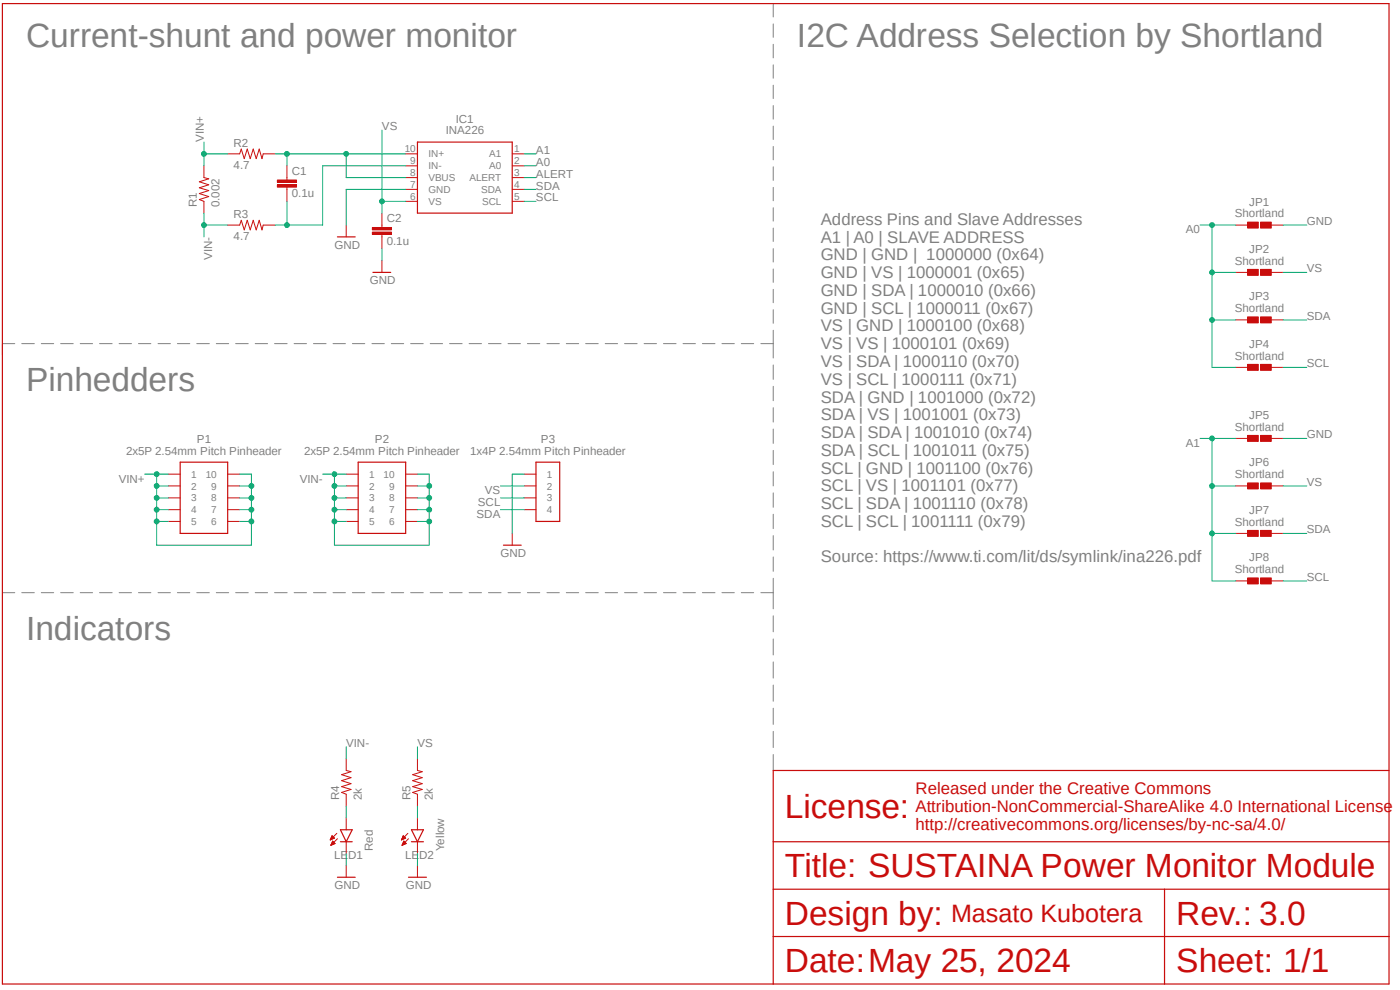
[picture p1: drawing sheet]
<svg xmlns="http://www.w3.org/2000/svg" width="297mm" height="210mm" viewBox="0 0 297 210" stroke-linecap="round" stroke-linejoin="round" font-family="sans-serif">
<path d="M0 .6l297.1 208.7M297.1 .6l-297.1 208.7" fill="none" stroke="#fff" stroke-width=".21"/>
<g fill="none" stroke="#808080" stroke-width=".21">
<path d="M164 .8v2.8M164 5.1v2.8M164 9.4v2.9M164 13.8v2.8M164 18.1v2.8M164 22.4v2.9M164 26.8v2.8M164 31.1v2.8M164 35.4v2.9M164 39.8v2.8M164 44.1v2.8M164 48.4v2.8"/>
<path d="M164 52.7v2.9M164 57.1v2.8M3.1 72.9h-2.6v2.5M4.6 72.9h2.7M8.8 72.9h2.6M12.9 72.9h2.6M17 72.9h2.6M21.1 72.9h2.7M25.3 72.9h2.6M29.4 72.9h2.6M33.5 72.9h2.7M37.6 72.9h2.7"/>
<path d="M41.7 72.9h2.7M45.9 72.9h2.6M50 72.9h2.7M54.1 72.9h2.7M58.3 72.9h2.6M62.4 72.9h2.6M66.5 72.9h2.7M70.7 72.9h2.6M74.8 72.9h2.6M78.9 72.9h2.6M83 72.9h2.6M87.1 72.9h2.7"/>
<path d="M91.3 72.9h2.6M95.4 72.9h2.6M99.5 72.9h2.7M103.6 72.9h2.7M107.8 72.9h2.6M111.9 72.9h2.6M116 72.9h2.7M120.1 72.9h2.7M124.2 72.9h2.7M128.4 72.9h2.6M132.5 72.9h2.7M136.7 72.9h2.6"/>
<path d="M140.8 72.9h2.6M144.9 72.9h2.6M149 72.9h2.7M153.2 72.9h2.6M157.3 72.9h2.6M161.4 72.9h2.6M164 61.4v2.8M164 65.7v2.9M164 70.1v5.8M164 77.4v3.1M164 82v3M164 86.5v3"/>
<path d="M164 91v3.1M164 95.5v3.1M164 100.1v3M164 104.6v3M164 109.1v3M164 113.6v3.1M164 118.2v3M.5 125.7h2.6M4.6 125.7h2.7M8.8 125.7h2.6M12.9 125.7h2.6M17 125.7h2.6"/>
<path d="M21.1 125.7h2.7M25.3 125.7h2.6M29.4 125.7h2.6M33.5 125.7h2.7M37.6 125.7h2.7M41.7 125.7h2.7M45.9 125.7h2.6M50 125.7h2.7M54.1 125.7h2.7M58.3 125.7h2.6M62.4 125.7h2.6M66.5 125.7h2.7"/>
<path d="M70.7 125.7h2.6M74.8 125.7h2.6M78.9 125.7h2.6M83 125.7h2.6M87.1 125.7h2.7M91.3 125.7h2.6M95.4 125.7h2.6M99.5 125.7h2.7M103.6 125.7h2.7M107.8 125.7h2.6M111.9 125.7h2.6M116 125.7h2.7"/>
<path d="M120.1 125.7h2.7M124.2 125.7h2.7M128.4 125.7h2.6M132.5 125.7h2.7M136.7 125.7h2.6M140.8 125.7h2.6M144.9 125.7h2.6M149 125.7h2.7M153.2 125.7h2.6M157.3 125.7h2.6M161.4 125.7h2.6M164 122.7v6.5"/>
<path d="M164 130.6v3.4M164 135.6v3.3M164 140.4v3.4M164 145.3v3.5M164 150.2v3.5M164 155.2v3.4M164 160.1v3.3"/>
</g>
<path d="M43.3 35.2v2.5l1 .2-2 .7 2 .6-2 .6 2 .6-2 .7 2 .6-2 .6 1 .4v2.5M48.3 32.6h2.5l.4-1 .6 2.1 .7-2.1 .6 2.1 .6-2.1 .7 2.1 .6-2.1 .6 2.1 .2-1.1h2.6M60.9 37.7v.5M60.9 39.7v.5M48.3 47.8h2.5l.4-1.1 .6 2.1 .7-2.1 .6 2.1 .6-2.1 .7 2.1 .6-2.1 .6 2.1 .2-1h2.6" fill="none" stroke="#c90d0c" stroke-width=".21"/>
<path d="M58.8 39.2h4.1v.5h-4.1z" fill-rule="evenodd" fill="#c90d0c"/>
<path d="M58.8 39.2h4.1v.5h-4.1z" fill="none" stroke="#c90d0c" stroke-width=".21"/>
<path d="M58.8 38.2h4.1v.5h-4.1z" fill-rule="evenodd" fill="#c90d0c"/>
<path d="M58.8 38.2h4.1v.5h-4.1zM60.9 35.2v2.5M60.9 40.2v2.5M81 47.8v.5M81 49.7v.5" fill="none" stroke="#c90d0c" stroke-width=".21"/>
<path d="M79 49.2h4.1v.5h-4.1z" fill-rule="evenodd" fill="#c90d0c"/>
<path d="M79 49.2h4.1v.5h-4.1z" fill="none" stroke="#c90d0c" stroke-width=".21"/>
<path d="M79 48.3h4.1v.5h-4.1z" fill-rule="evenodd" fill="#c90d0c"/>
<path d="M79 48.3h4.1v.5h-4.1zM81 45.2v2.6M81 50.2v2.6M262.2 47.8h2.5M269.7 47.8h2.5" fill="none" stroke="#c90d0c" stroke-width=".21"/>
<path d="M264.7 47.1h2.3v1.3h-2.3z" fill-rule="evenodd" fill="#c90d0c"/>
<path d="M264.7 47.1h2.3v1.3h-2.3z" fill="none" stroke="#c90d0c" stroke-width=".21"/>
<path d="M267.4 47.1h2.3v1.3h-2.3z" fill-rule="evenodd" fill="#c90d0c"/>
<path d="M73.4 47.8v2.4M81 55.3v2.5M262.2 57.8h2.5M267.4 47.1h2.3v1.3h-2.3zM269.7 57.8h2.5" fill="none" stroke="#c90d0c" stroke-width=".21"/>
<path d="M71.6 50.2h3.8M79.1 57.8h3.8" fill="none" stroke="#c90d0c" stroke-width=".25"/>
<path d="M264.7 57.1h2.3v1.3h-2.3z" fill-rule="evenodd" fill="#c90d0c"/>
<path d="M264.7 57.1h2.3v1.3h-2.3z" fill="none" stroke="#c90d0c" stroke-width=".21"/>
<path d="M267.4 57.1h2.3v1.3h-2.3z" fill-rule="evenodd" fill="#c90d0c"/>
<path d="M267.4 57.1h2.3v1.3h-2.3zM262.2 67.9h2.5M269.7 67.9h2.5" fill="none" stroke="#c90d0c" stroke-width=".21"/>
<path d="M264.7 67.2h2.3v1.3h-2.3z" fill-rule="evenodd" fill="#c90d0c"/>
<path d="M264.7 67.2h2.3v1.3h-2.3z" fill="none" stroke="#c90d0c" stroke-width=".21"/>
<path d="M267.4 67.2h2.3v1.3h-2.3z" fill-rule="evenodd" fill="#c90d0c"/>
<path d="M262.2 77.9h2.5M267.4 67.2h2.3v1.3h-2.3zM269.7 77.9h2.5" fill="none" stroke="#c90d0c" stroke-width=".21"/>
<path d="M264.7 77.3h2.3v1.3h-2.3z" fill-rule="evenodd" fill="#c90d0c"/>
<path d="M264.7 77.3h2.3v1.3h-2.3z" fill="none" stroke="#c90d0c" stroke-width=".21"/>
<path d="M267.4 77.3h2.3v1.3h-2.3z" fill-rule="evenodd" fill="#c90d0c"/>
<g fill="none" stroke="#c90d0c" stroke-width=".21">
<path d="M267.4 77.3h2.3v1.3h-2.3zM262.2 93h2.5M269.7 93h2.5M35.7 100.6h2.5M35.7 103.1h2.5M35.7 105.6h2.5M35.7 108.1h2.5M35.7 110.6h2.5M48.3 100.6h2.5M48.3 103.1h2.5M48.3 105.6h2.5M48.3 108.1h2.5"/>
<path d="M48.3 110.6h2.5M73.4 100.6h2.6M73.4 103.1h2.6M73.4 105.6h2.6M73.4 108.1h2.6M73.4 110.6h2.6M86.1 100.6h2.5M86.1 103.1h2.5M86.1 105.6h2.5M86.1 108.1h2.5M86.1 110.6h2.5M108.7 113.2v2.5"/>
<path d="M111.2 100.6h2.5M111.2 103.1h2.5M111.2 105.6h2.5M111.2 108.1h2.5"/>
</g>
<path d="M38.2 98h10.1v15.2h-10.1zM76 98h10.1v15.2h-10.1zM113.7 98h5v12.6h-5zM106.8 115.7h3.8" fill="none" stroke="#c90d0c" stroke-width=".25"/>
<path d="M264.7 92.4h2.3v1.2h-2.3z" fill-rule="evenodd" fill="#c90d0c"/>
<path d="M264.7 92.4h2.3v1.2h-2.3z" fill="none" stroke="#c90d0c" stroke-width=".21"/>
<path d="M267.4 92.4h2.3v1.2h-2.3z" fill-rule="evenodd" fill="#c90d0c"/>
<path d="M267.4 92.4h2.3v1.2h-2.3zM262.2 103.1h2.5M269.7 103.1h2.5" fill="none" stroke="#c90d0c" stroke-width=".21"/>
<path d="M264.7 102.4h2.3v1.3h-2.3z" fill-rule="evenodd" fill="#c90d0c"/>
<path d="M264.7 102.4h2.3v1.3h-2.3z" fill="none" stroke="#c90d0c" stroke-width=".21"/>
<path d="M267.4 102.4h2.3v1.3h-2.3z" fill-rule="evenodd" fill="#c90d0c"/>
<path d="M262.2 113.2h2.5M267.4 102.4h2.3v1.3h-2.3zM269.7 113.2h2.5" fill="none" stroke="#c90d0c" stroke-width=".21"/>
<path d="M264.7 112.5h2.3v1.3h-2.3z" fill-rule="evenodd" fill="#c90d0c"/>
<path d="M264.7 112.5h2.3v1.3h-2.3z" fill="none" stroke="#c90d0c" stroke-width=".21"/>
<path d="M267.4 112.5h2.3v1.3h-2.3z" fill-rule="evenodd" fill="#c90d0c"/>
<path d="M267.4 112.5h2.3v1.3h-2.3zM262.2 123.2h2.5M269.7 123.2h2.5" fill="none" stroke="#c90d0c" stroke-width=".21"/>
<path d="M264.7 122.6h2.3v1.3h-2.3z" fill-rule="evenodd" fill="#c90d0c"/>
<path d="M264.7 122.6h2.3v1.3h-2.3z" fill="none" stroke="#c90d0c" stroke-width=".21"/>
<path d="M267.4 122.6h2.3v1.3h-2.3z" fill-rule="evenodd" fill="#c90d0c"/>
<g fill="none" stroke="#c90d0c" stroke-width=".21">
<path d="M86.1 32.6h2.5M86.1 35.2h2.5M86.1 37.7h2.5M108.7 32.6h2.5M108.7 35.2h2.5M108.7 37.7h2.5M86.1 40.2h2.5M86.1 42.7h2.5M108.7 40.2h2.5M108.7 42.7h2.5M267.4 122.6h2.3v1.3h-2.3zM70.1 178.1h.1"/>
<path d="M70.1 178.1h.3M70.1 178h.5M70.2 177.9h.6M70.2 177.8h.8M70.2 179.3h.1M70.2 179.2h.3M70.3 177.7h.6M70.3 179.1h.4M70.3 177.6h.5M70.3 179h.6M70.4 177.5h.3M70.4 178.9h.7"/>
<path d="M70.4 177.5h.2M70.4 178.9h.6M70.4 177.3h.1M70.4 178.7h.5M70.5 178.6h.3M70.5 178.6h.2M70.6 178.5h.1M71 177.8l-.6-.5-.3 .9M71 177.8l-.9 .4M71.1 178.9l-.5-.5-.4 .9M71.1 178.9l-.9 .4M71.5 176.8l-1.4 1.4"/>
<path d="M71.6 177.9l-1.4 1.4M73.4 161v2.4l1.1 .3-2 .6 2 .7-2 .6 2 .6-2 .7 2 .6-2 .6 .9 .4v2.5M73.4 173.5v2.5M73.4 178.6v2.5M85.2 178.1h.1M85.2 178.1h.3M85.3 178h.4M85.3 177.9h.6M85.3 179.3h.1M85.3 177.8h.7M85.3 179.2h.3M85.4 177.7h.5"/>
<path d="M85.4 177.6h.5M85.4 179.1h.4M85.4 177.5h.4M85.4 179h.6M85.5 177.5h.2M85.5 178.9h.6M85.5 177.3h.1M85.5 178.7h.5M85.6 178.6h.3M85.6 177.3l.5 .5-.9 .4zM85.6 178.6h.2M85.6 178.5h.1"/>
<path d="M85.7 178.4l.5 .5-.9 .4zM86.5 176.8l-1.3 1.4M86.7 177.9l-1.4 1.4M88.6 161v2.4l1 .3-2.1 .6 2.1 .7-2.1 .6 2.1 .6-2.1 .7 2.1 .6-2.1 .6 1.1 .4v2.5M88.6 173.5v2.5M88.6 178.6v2.5M73.4 183.6v2.5M88.6 183.6v2.5"/>
</g>
<g fill="none" stroke="#c90d0c" stroke-width=".25">
<path d="M.5 .8h294.2v207.9h-294.2zM88.6 30.1h20.1v15.1h-20.1zM72.2 178.6h2.5M72.2 176h2.5l-1.3 2.6zM87.3 178.6h2.5M87.3 176h2.5l-1.2 2.6zM164 178.6h130.7M294.7 163.4h-130.7v45.3M71.6 186.1h3.8M86.7 186.1h3.8M164 198.7h130.7M164 188.6h130.7"/>
<path d="M247.1 188.6v20.1"/>
</g>
<path d="M43.3 32.6h5M43.3 30.1v5.1" fill="none" stroke="#0dab76" stroke-width=".21"/>
<circle cx="43.3" cy="32.6" r=".51" fill="#0dab76"/>
<g fill="none" stroke="#0dab76" stroke-width=".21">
<path d="M30.7 100.6h5M33.2 100.6v2.5h2.5"/>
<circle cx="43.3" cy="32.6" r=".51"/>
</g>
<circle cx="33.2" cy="100.6" r=".51" fill="#0dab76"/>
<g fill="none" stroke="#0dab76" stroke-width=".21">
<path d="M33.2 103.1v2.5h2.5"/>
<circle cx="33.2" cy="100.6" r=".51"/>
</g>
<circle cx="33.2" cy="103.1" r=".51" fill="#0dab76"/>
<g fill="none" stroke="#0dab76" stroke-width=".21">
<path d="M33.2 105.6v2.5"/>
<circle cx="33.2" cy="103.1" r=".51"/>
</g>
<circle cx="33.2" cy="105.6" r=".51" fill="#0dab76"/>
<g fill="none" stroke="#0dab76" stroke-width=".21">
<path d="M50.8 100.6h2.5v15.1h-20.1v-7.6M50.8 103.1h2.5"/>
<circle cx="33.2" cy="105.6" r=".51"/>
</g>
<circle cx="53.3" cy="103.1" r=".51" fill="#0dab76"/>
<g fill="none" stroke="#0dab76" stroke-width=".21">
<path d="M50.8 105.6h2.5"/>
<circle cx="53.3" cy="103.1" r=".51"/>
</g>
<circle cx="53.3" cy="105.6" r=".51" fill="#0dab76"/>
<g fill="none" stroke="#0dab76" stroke-width=".21">
<path d="M50.8 108.1h2.5"/>
<circle cx="53.3" cy="105.6" r=".51"/>
</g>
<circle cx="53.3" cy="108.1" r=".51" fill="#0dab76"/>
<g fill="none" stroke="#0dab76" stroke-width=".21">
<path d="M50.8 110.6h2.5"/>
<circle cx="53.3" cy="108.1" r=".51"/>
</g>
<circle cx="53.3" cy="110.6" r=".51" fill="#0dab76"/>
<g fill="none" stroke="#0dab76" stroke-width=".21">
<path d="M33.2 110.6h2.5"/>
<circle cx="53.3" cy="110.6" r=".51"/>
</g>
<circle cx="33.2" cy="110.6" r=".51" fill="#0dab76"/>
<g fill="none" stroke="#0dab76" stroke-width=".21">
<path d="M33.2 108.1h2.5"/>
<circle cx="33.2" cy="110.6" r=".51"/>
</g>
<circle cx="33.2" cy="108.1" r=".51" fill="#0dab76"/>
<g fill="none" stroke="#0dab76" stroke-width=".21">
<path d="M58.4 32.6h2.5v2.6M73.4 32.6h12.7"/>
<circle cx="33.2" cy="108.1" r=".51"/>
</g>
<circle cx="60.9" cy="32.6" r=".51" fill="#0dab76"/>
<g fill="none" stroke="#0dab76" stroke-width=".21">
<path d="M60.9 32.6h12.5v5.1h12.7"/>
<circle cx="60.9" cy="32.6" r=".51"/>
</g>
<circle cx="73.4" cy="32.6" r=".51" fill="#0dab76"/>
<g fill="none" stroke="#0dab76" stroke-width=".21">
<path d="M86.1 35.2h-17.6v12.6h-10.1M60.9 42.7v5.1"/>
<circle cx="73.4" cy="32.6" r=".51"/>
</g>
<circle cx="60.9" cy="47.8" r=".51" fill="#0dab76"/>
<g fill="none" stroke="#0dab76" stroke-width=".21">
<path d="M43.3 47.8h5M43.3 45.2v5"/>
<circle cx="60.9" cy="47.8" r=".51"/>
</g>
<circle cx="43.3" cy="47.8" r=".51" fill="#0dab76"/>
<g fill="none" stroke="#0dab76" stroke-width=".21">
<path d="M71 108.1h2.4M73.4 100.6h-2.4v10h2.4"/>
<circle cx="43.3" cy="47.8" r=".51"/>
</g>
<circle cx="70.9" cy="108.1" r=".51" fill="#0dab76"/>
<g fill="none" stroke="#0dab76" stroke-width=".21">
<path d="M71 105.6h2.4"/>
<circle cx="70.9" cy="108.1" r=".51"/>
</g>
<circle cx="70.9" cy="105.6" r=".51" fill="#0dab76"/>
<g fill="none" stroke="#0dab76" stroke-width=".21">
<path d="M71 103.1h2.4"/>
<circle cx="70.9" cy="105.6" r=".51"/>
</g>
<circle cx="70.9" cy="103.1" r=".51" fill="#0dab76"/>
<g fill="none" stroke="#0dab76" stroke-width=".21">
<path d="M71 110.6v5.1"/>
<circle cx="70.9" cy="103.1" r=".51"/>
</g>
<circle cx="70.9" cy="110.6" r=".51" fill="#0dab76"/>
<g fill="none" stroke="#0dab76" stroke-width=".21">
<path d="M88.6 100.6h2.5v15.1h-20.1M88.6 103.1h2.5"/>
<circle cx="70.9" cy="110.6" r=".51"/>
</g>
<circle cx="91.1" cy="103.1" r=".51" fill="#0dab76"/>
<g fill="none" stroke="#0dab76" stroke-width=".21">
<path d="M88.6 105.6h2.5"/>
<circle cx="91.1" cy="103.1" r=".51"/>
</g>
<circle cx="91.1" cy="105.6" r=".51" fill="#0dab76"/>
<g fill="none" stroke="#0dab76" stroke-width=".21">
<path d="M88.6 108.1h2.5"/>
<circle cx="91.1" cy="105.6" r=".51"/>
</g>
<circle cx="91.1" cy="108.1" r=".51" fill="#0dab76"/>
<g fill="none" stroke="#0dab76" stroke-width=".21">
<path d="M88.6 110.6h2.5"/>
<circle cx="91.1" cy="108.1" r=".51"/>
</g>
<circle cx="91.1" cy="110.6" r=".51" fill="#0dab76"/>
<g fill="none" stroke="#0dab76" stroke-width=".21">
<path d="M68.5 100.6h2.5"/>
<circle cx="91.1" cy="110.6" r=".51"/>
</g>
<circle cx="70.9" cy="100.6" r=".51" fill="#0dab76"/>
<g fill="none" stroke="#0dab76" stroke-width=".21">
<path d="M111.2 37.7h2.5M81 52.8v2.5M86.1 40.2h-12.7v7.6M111.2 40.2h2.5M111.2 42.7h2.5M262.2 47.8h-5.1v30.1h5.1M272.2 47.8h5M257.1 67.9h5.1M272.2 67.9h5M272.2 77.9h5M272.2 93h5M106.2 108.1h5"/>
<path d="M106.2 105.6h5M111.2 100.6h-2.5v12.6M272.2 113.2h5M272.2 123.2h5M73.4 158.4v2.6M73.4 181.1v2.5M88.6 181.1v2.5"/>
<circle cx="70.9" cy="100.6" r=".51"/>
</g>
<circle cx="257.1" cy="67.9" r=".51" fill="#0dab76"/>
<g fill="none" stroke="#0dab76" stroke-width=".21">
<path d="M257.1 57.8h5.1"/>
<circle cx="257.1" cy="67.9" r=".51"/>
</g>
<circle cx="257.1" cy="57.8" r=".51" fill="#0dab76"/>
<g fill="none" stroke="#0dab76" stroke-width=".21">
<path d="M254.6 47.8h2.5"/>
<circle cx="257.1" cy="57.8" r=".51"/>
</g>
<circle cx="257.1" cy="47.8" r=".51" fill="#0dab76"/>
<g fill="none" stroke="#0dab76" stroke-width=".21">
<path d="M81 27.6v17.6M111.2 35.2h2.5M81 42.7h5.1M272.2 57.8h5"/>
<circle cx="257.1" cy="47.8" r=".51"/>
</g>
<circle cx="81" cy="42.7" r=".51" fill="#0dab76"/>
<g fill="none" stroke="#0dab76" stroke-width=".21">
<path d="M262.2 93h-5.1v30.2h5.1M106.2 103.1h5M257.1 113.2h5.1M272.2 103.1h5M88.6 158.4v2.6"/>
<circle cx="81" cy="42.7" r=".51"/>
</g>
<circle cx="257.1" cy="113.2" r=".51" fill="#0dab76"/>
<g fill="none" stroke="#0dab76" stroke-width=".21">
<path d="M257.1 103.1h5.1"/>
<circle cx="257.1" cy="113.2" r=".51"/>
</g>
<circle cx="257.1" cy="103.1" r=".51" fill="#0dab76"/>
<g fill="none" stroke="#0dab76" stroke-width=".21">
<path d="M254.6 93h2.5"/>
<circle cx="257.1" cy="103.1" r=".51"/>
</g>
<circle cx="257.1" cy="93" r=".51" fill="#0dab76"/>
<g fill="none" stroke="#0dab76" stroke-width=".21">
<path d="M111.2 32.6h2.5M73.4 171v2.5M88.6 171v2.5"/>
<circle cx="257.1" cy="93" r=".51"/>
</g>
<g font-size="7.1" fill="#808080">
<text x="5.5" y="10">Current-shunt and power monitor</text>
<text x="169.1" y="10">I2C Address Selection by Shortland</text>
<text x="5.5" y="83">Pinhedders</text>
<text x="5.5" y="135.8">Indicators</text>
</g>
<g font-size="7.1" fill="#c90d0c">
<text x="166.5" y="173.5">License:</text>
<text x="166.5" y="186.1">Title: SUSTAINA Power Monitor Module</text>
<text x="166.5" y="196.1">Design by:</text>
<text x="249.6" y="196.1">Rev.: 3.0</text>
<text x="166.5" y="206.2">Date:May 25, 2024</text>
<text x="249.6" y="206.2">Sheet: 1/1</text>
</g>
<text font-size="5.3" fill="#c90d0c" x="201.8" y="195.5">Masato Kubotera</text>
<g font-size="3.6" fill="#808080">
<text x="174.1" y="47.7">Address Pins and Slave Addresses</text>
<text x="174.1" y="51.5">A1 | A0 | SLAVE ADDRESS</text>
<text x="174.1" y="55.2">GND | GND | 1000000 (0x64)</text>
<text x="174.1" y="59">GND | VS | 1000001 (0x65)</text>
<text x="174.1" y="62.8">GND | SDA | 1000010 (0x66)</text>
<text x="174.1" y="66.5">GND | SCL | 1000011 (0x67)</text>
<text x="174.1" y="70.3">VS | GND | 1000100 (0x68)</text>
<text x="174.1" y="74.1">VS | VS | 1000101 (0x69)</text>
<text x="174.1" y="77.9">VS | SDA | 1000110 (0x70)</text>
<text x="174.1" y="81.6">VS | SCL | 1000111 (0x71)</text>
<text x="174.1" y="85.4">SDA | GND | 1001000 (0x72)</text>
<text x="174.1" y="89.2">SDA | VS | 1001001 (0x73)</text>
<text x="174.1" y="92.9">SDA | SDA | 1001010 (0x74)</text>
<text x="174.1" y="96.7">SDA | SCL | 1001011 (0x75)</text>
<text x="174.1" y="100.5">SCL | GND | 1001100 (0x76)</text>
<text x="174.1" y="104.2">SCL | VS | 1001101 (0x77)</text>
<text x="174.1" y="108">SCL | SDA | 1001110 (0x78)</text>
<text x="174.1" y="111.8">SCL | SCL | 1001111 (0x79)</text>
<text x="174.1" y="119.3">Source: https://www.ti.com/lit/ds/symlink/ina226.pdf</text>
</g>
<g font-size="3.6" fill="#c90d0c">
<text x="194.2" y="168.5">Released under the Creative Commons</text>
<text x="194.2" y="172.3">Attribution-NonCommercial-ShareAlike 4.0 International License</text>
<text x="194.2" y="176">http://creativecommons.org/licenses/by-nc-sa/4.0/</text>
</g>
<g font-size="2.5" fill="#808080">
<text x="81" y="27.6">VS</text>
<text x="94.6" y="28.5">INA226</text>
<text x="96.7" y="26">IC1</text>
<text x="43.3" y="30.1" transform="rotate(-90 43.3 30.1)">VIN+</text>
<text x="49.6" y="35.9">4.7</text>
<text x="49.6" y="31.2">R2</text>
<text x="113.7" y="35.2">A0</text>
<text x="113.7" y="32.6">A1</text>
<text x="61.9" y="41.8">0.1u</text>
<text x="61.9" y="37">C1</text>
<text x="113.7" y="40.2">SDA</text>
<text x="113.7" y="37.7">ALERT</text>
<text x="41.8" y="44" transform="rotate(-90 41.8 44)">R1</text>
<text x="46.6" y="44" transform="rotate(-90 46.6 44)">0.002</text>
<text x="49.6" y="46.3">R3</text>
<text x="82" y="47.1">C2</text>
<text x="113.7" y="42.7">SCL</text>
<text x="262" y="46.1">Shortland</text>
<text x="265" y="43.6">JP1</text>
<text x="277.2" y="47.8">GND</text>
<text x="49.6" y="51">4.7</text>
<text x="70.9" y="52.8">GND</text>
<text x="82" y="51.9">0.1u</text>
<text x="251.6" y="49.5">A0</text>
<text x="265" y="53.7">JP2</text>
<text x="45" y="55.1" transform="rotate(-90 45 55.1)">VIN-</text>
<text x="262" y="56.2">Shortland</text>
<text x="277.2" y="57.8">VS</text>
<text x="78.5" y="60.3">GND</text>
<text x="265" y="63.7">JP3</text>
<text x="262" y="66.3">Shortland</text>
<text x="277.2" y="67.9">SDA</text>
<text x="262" y="76.3">Shortland</text>
<text x="265" y="73.8">JP4</text>
<text x="277.2" y="77.9">SCL</text>
<text x="265" y="88.9">JP5</text>
<text x="41.8" y="93.9">P1</text>
<text x="79.5" y="93.9">P2</text>
<text x="114.8" y="93.9">P3</text>
<text x="251.6" y="94.8">A1</text>
<text x="262" y="91.4">Shortland</text>
<text x="277.2" y="93">GND</text>
<text x="26.8" y="96.4">2x5P 2.54mm Pitch Pinheader</text>
<text x="64.5" y="96.4">2x5P 2.54mm Pitch Pinheader</text>
<text x="99.7" y="96.4">1x4P 2.54mm Pitch Pinheader</text>
<text x="262" y="101.5">Shortland</text>
<text x="265" y="98.9">JP6</text>
<text x="25.2" y="102.4">VIN+</text>
<text x="63.6" y="102.4">VIN-</text>
<text x="101.4" y="107.4">SCL</text>
<text x="102.9" y="104.9">VS</text>
<text x="277.2" y="103.1">VS</text>
<text x="101.1" y="109.9">SDA</text>
<text x="262" y="111.5">Shortland</text>
<text x="265" y="109">JP7</text>
<text x="277.2" y="113.2">SDA</text>
<text x="106.2" y="118.2">GND</text>
<text x="265" y="119.1">JP8</text>
<text x="262" y="121.6">Shortland</text>
<text x="277.2" y="123.2">SCL</text>
<text x="73.4" y="158.5">VIN-</text>
<text x="88.6" y="158.5">VS</text>
<text x="72" y="169.8" transform="rotate(-90 72 169.8)">R4</text>
<text x="76.8" y="169.8" transform="rotate(-90 76.8 169.8)">2k</text>
<text x="87.1" y="169.8" transform="rotate(-90 87.1 169.8)">R5</text>
<text x="91.8" y="169.8" transform="rotate(-90 91.8 169.8)">2k</text>
<text x="70.9" y="182.3">LED1</text>
<text x="79.1" y="180.5" transform="rotate(-90 79.1 180.5)">Red</text>
<text x="85.9" y="182.3">LED2</text>
<text x="94.2" y="180.5" transform="rotate(-90 94.2 180.5)">Yellow</text>
<text x="70.9" y="188.6">GND</text>
<text x="86.1" y="188.6">GND</text>
</g>
<g font-size="2.1" fill="#808080">
<text x="85.9" y="32.3">10</text>
<text x="87" y="34.8">9</text>
<text x="90.9" y="33.4">IN+</text>
<text x="90.9" y="35.9">IN-</text>
<text x="103.8" y="33.4">A1</text>
<text x="103.8" y="35.9">A0</text>
<text x="109.1" y="32.3">1</text>
<text x="109.1" y="34.8">2</text>
<text x="87" y="37.3">8</text>
<text x="87" y="39.8">7</text>
<text x="90.9" y="38.4">VBUS</text>
<text x="90.9" y="41">GND</text>
<text x="99.6" y="38.4">ALERT</text>
<text x="102.1" y="40.9">SDA</text>
<text x="109.1" y="37.3">3</text>
<text x="109.1" y="39.8">4</text>
<text x="87" y="42.4">6</text>
<text x="90.9" y="43.5">VS</text>
<text x="102.3" y="43.5">SCL</text>
<text x="109.1" y="42.4">5</text>
<text x="40.6" y="101.3">1</text>
<text x="43.6" y="101.3">10</text>
<text x="78.3" y="101.3">1</text>
<text x="81.4" y="101.3">10</text>
<text x="116" y="101.3">1</text>
<text x="40.6" y="103.8">2</text>
<text x="40.6" y="106.3">3</text>
<text x="44.8" y="106.4">8</text>
<text x="44.8" y="103.8">9</text>
<text x="78.3" y="103.8">2</text>
<text x="78.3" y="106.3">3</text>
<text x="82.5" y="106.4">8</text>
<text x="82.5" y="103.8">9</text>
<text x="116" y="103.8">2</text>
<text x="116" y="106.3">3</text>
<text x="40.6" y="108.9">4</text>
<text x="40.6" y="111.4">5</text>
<text x="44.8" y="111.4">6</text>
<text x="44.8" y="108.9">7</text>
<text x="78.3" y="108.9">4</text>
<text x="78.3" y="111.4">5</text>
<text x="82.5" y="111.4">6</text>
<text x="82.5" y="108.9">7</text>
<text x="116" y="108.9">4</text>
</g>
</svg>
